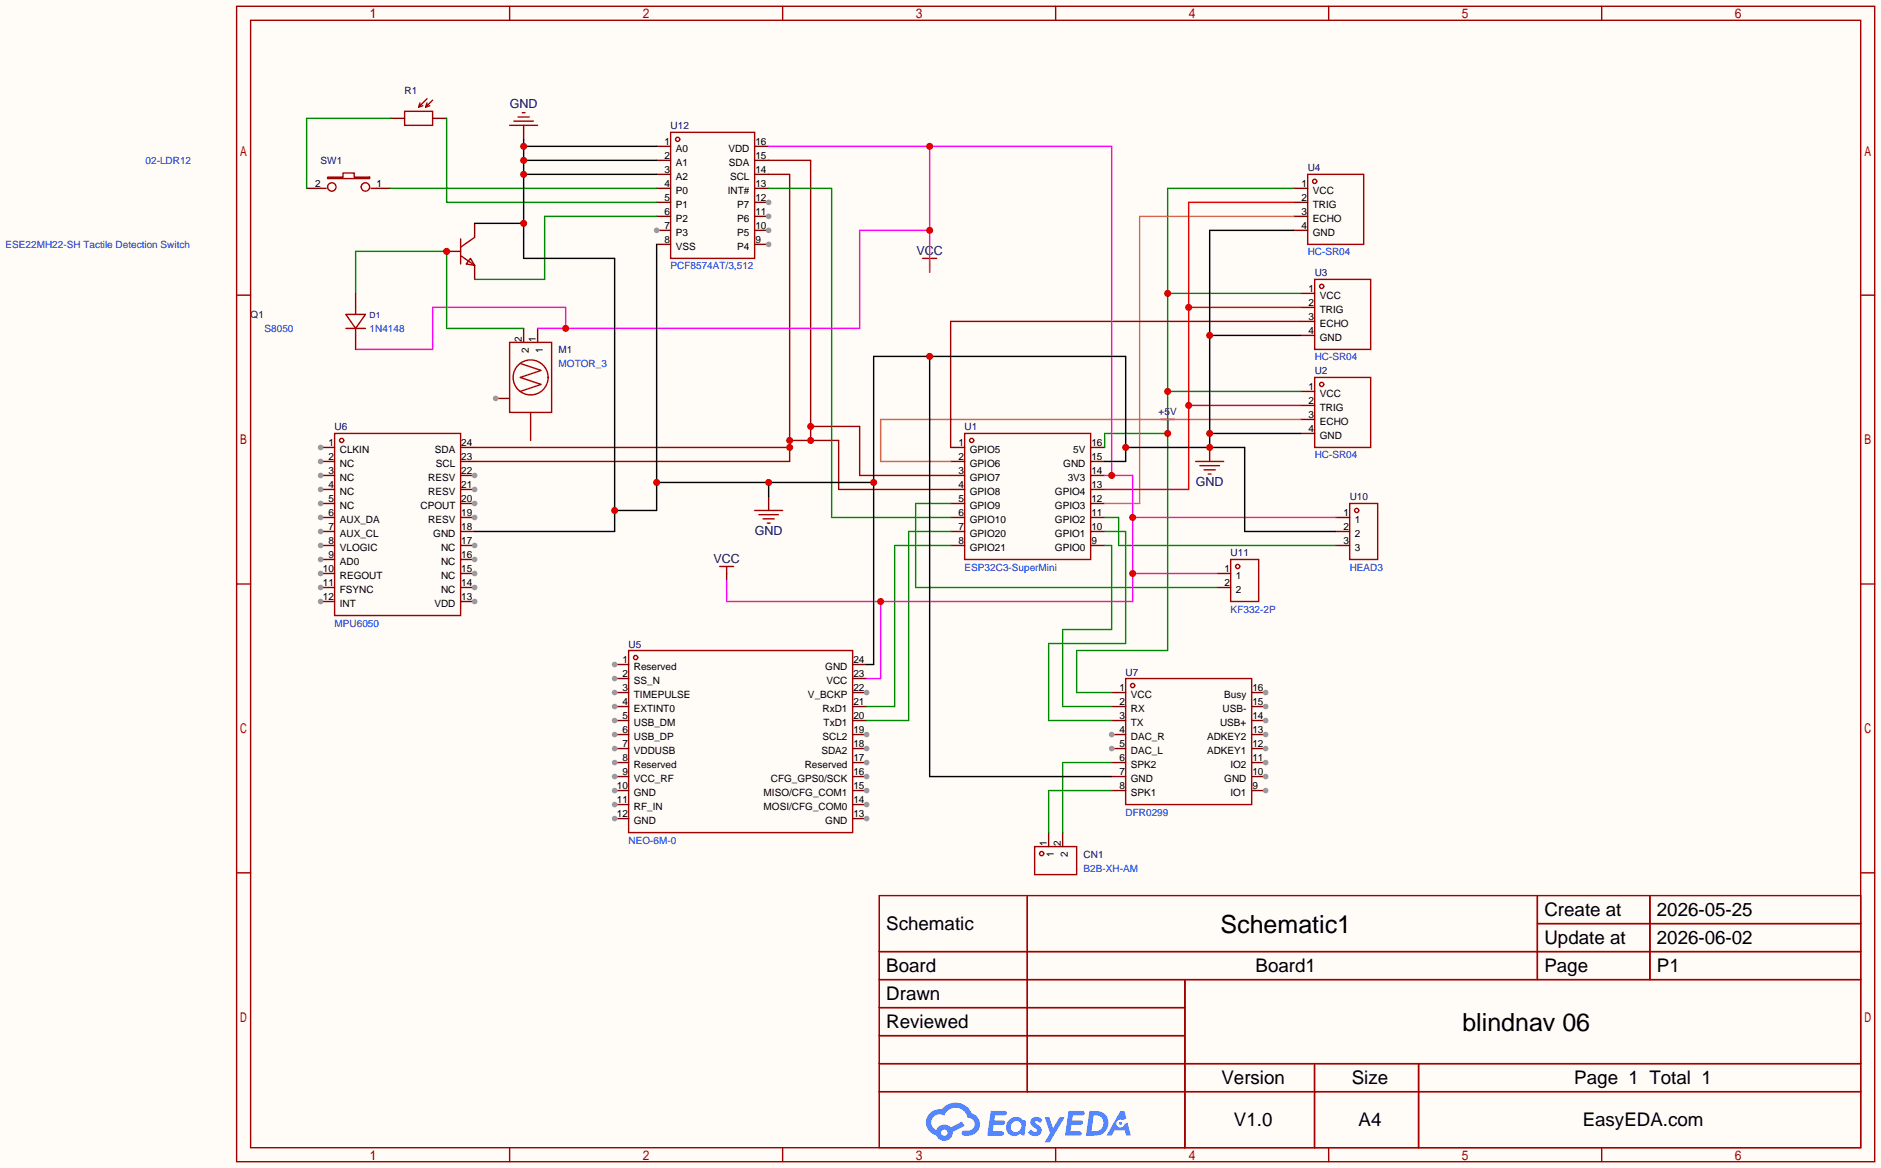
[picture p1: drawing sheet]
<svg xmlns="http://www.w3.org/2000/svg" width="341mm" height="212mm" viewBox="0 0 341 212" stroke-linecap="round" stroke-linejoin="round" font-family="sans-serif">
<path d="M0 0h341.2v211.8h-341.2z" fill="#fffcf7"/>
<g fill="none" stroke="#a10000" stroke-width=".25">
<path d="M42.9 1.1h297.2v209.6h-297.2zM45.5 3.7h292.1v204.5h-292.1zM92.5 1.1v2.6M142 1.1v2.6M191.5 1.1v2.6M241 1.1v2.6M290.6 1.1v2.6M42.9 53.5h2.6M337.6 53.5h2.5M42.9 105.9h2.6M337.6 105.9h2.5M42.9 158.3h2.6"/>
<path d="M337.6 158.3h2.5M159.5 162.4h178.1v45.8h-178.1zM159.5 172.6h178.1M159.5 177.7h178.1M186.4 162.4v35.6M215 177.7v30.5M278.9 162.4v15.3M278.9 167.5h58.7M299.3 162.4v15.3M159.5 182.8h55.5M159.5 192.9h178.1M159.5 187.8h55.5"/>
<path d="M159.5 198h178.1M238.5 192.9v15.3M257.4 192.9v15.3M92.5 208.2v2.5M142 208.2v2.5M191.5 208.2v2.5M241 208.2v2.5M290.6 208.2v2.5"/>
</g>
<g fill="#5487ff">
<path d="M187.3 202.8a1.3 1.3 0 0 1 1.8 .3l-.4 .6a.54 .54 0 0 0-.9-.2l.1 .2a1.58 1.58 0 0 1 1.1 1.6 1.43 1.43 0 0 1-2.5 .1l.5-.6a.64 .64 0 0 0 .5 .5 .64 .64 0 0 0 .7-.3l-.2-.2a1.6 1.6 0 0 1-1-1.6z"/>
<path d="M189.5 202.7h.9l.6 1.9 1.2-1.9h.9l-2.7 4.5h-.9l1-1.7z"/>
<path d="M179.8 201.5h1.6a1.31 1.31 0 0 1 1.2 .2 .4 .4 0 0 1-.3 .6h-1.8l-.1 .9h1.6a.4 .4 0 0 1 .4 .4 .4 .4 0 0 1-.4 .4h-1.7l-.2 1.2h.8a1.23 1.23 0 0 1 1.2 .2 .39 .39 0 0 1-.4 .6h-2.6z"/>
<path d="M193.9 201.5h1.6a1.32 1.32 0 0 1 1.2 .2 .39 .39 0 0 1-.3 .6h-1.8l-.1 .9h1.6a.4 .4 0 0 1 .4 .4 .4 .4 0 0 1-.4 .4h-1.7l-.2 1.2h.8a1.23 1.23 0 0 1 1.2 .2 .39 .39 0 0 1-.3 .6h-2.7z"/>
<path d="M203.3 201.5h.7l.3 1.3-.6 .4a.75 .75 0 0 0-1.1 .3 .75 .75 0 0 0 .5 1 .75 .75 0 0 0 .9-.6l.5-.3 .7 2.4h-.9l-.2-1h-1.9l-.5 1h-1z"/>
<path d="M197.6 201.5l-.6 4.5h1.5a2.27 2.27 0 0 0 2.6-2.3 2.27 2.27 0 0 0-2.7-2.2zM198.4 202.3a1.5 1.5 0 0 1 1.8 1.5 1.5 1.5 0 0 1-1.9 1.4h-.3z"/>
<path d="M183.1 203.1a1.62 1.62 0 0 0-.4 2.1 1.62 1.62 0 0 0 2 .7l.4-.3 .3 .3 .4 .1 .4-2.5-.2-.3h-.5a1.58 1.58 0 0 0-2.4-.1zM183.7 203.6a.99 .99 0 0 1 1.6 .3 .99 .99 0 0 1-.9 1.4 .94 .94 0 0 1-1-.5 .94 .94 0 0 1 .3-1.2z"/>
<path d="M168.7 201.9a2.37 2.37 0 0 0 1.2 4 1.54 1.54 0 0 0 1.7 1 1.54 1.54 0 0 0 1.2-1.6l2.2-1.1-.5-.8-2 1.1a1.57 1.57 0 0 0-2.6 .4 1.5 1.5 0 0 1-.8-2.1 1.5 1.5 0 0 1 2.2-.5 2.23 2.23 0 0 1 2.3-1.4 2.23 2.23 0 0 1 2 1.8 1.16 1.16 0 0 1 1.2 1.1 1.16 1.16 0 0 1-1.1 1.3h-.7a.47 .47 0 0 0-.5 .3 .47 .47 0 0 0 .4 .6 2.23 2.23 0 0 0 2.3-.7 2.23 2.23 0 0 0 .4-2.3 2.16 2.16 0 0 0-1.3-1.1 3.2 3.2 0 0 0-5.5-.7l-1.1 .1zM170.7 205.4a.6 .6 0 0 1 1.2 0 .6 .6 0 0 1-1.2 0z"/>
<circle cx="203.3" cy="203.8" r=".28"/>
</g>
<g fill="none" stroke="#a10000" stroke-width=".25">
<path d="M237.2 31.6h10.2v12.7h-10.2zM238.5 50.7h10.2v12.7h-10.2zM175 78.6h22.9v22.9h-22.9zM238.5 68.5h10.2v12.7h-10.2zM114 118h40.7v33h-40.7z"/>
<circle cx="238.5" cy="32.9" r=".38"/>
<circle cx="239.8" cy="51.9" r=".38"/>
<circle cx="176.3" cy="79.9" r=".38"/>
<circle cx="239.8" cy="69.7" r=".38"/>
<circle cx="115.3" cy="119.3" r=".38"/>
</g>
<g fill="none" stroke="#870000" stroke-width=".25">
<path d="M234.7 34.2h2.5M234.7 36.7h2.5M234.7 39.2h2.5M234.7 41.8h2.5M236 53.2h2.5M236 55.8h2.5M236 58.3h2.5M236 71h2.5M236 73.5h2.5M236 76.1h2.5M236 78.6h2.5M236 60.8h2.5"/>
<path d="M172.5 81.2h2.5M172.5 83.7h2.5M172.5 86.2h2.5M172.5 88.8h2.5M172.5 91.3h2.5M172.5 93.9h2.5M172.5 96.4h2.5M172.5 98.9h2.5M197.9 81.2h2.5M197.9 83.7h2.5M197.9 86.2h2.5M197.9 88.8h2.5"/>
<path d="M197.9 91.3h2.5M197.9 93.9h2.5M197.9 96.4h2.5M197.9 98.9h2.5M111.5 120.5h2.5"/>
</g>
<circle cx="111.5" cy="120.5" r=".51" fill="#999"/>
<path d="M111.5 123.1h2.5" fill="none" stroke="#870000" stroke-width=".25"/>
<circle cx="111.5" cy="123.1" r=".51" fill="#999"/>
<path d="M111.5 125.6h2.5" fill="none" stroke="#870000" stroke-width=".25"/>
<circle cx="111.5" cy="125.6" r=".51" fill="#999"/>
<path d="M111.5 128.1h2.5" fill="none" stroke="#870000" stroke-width=".25"/>
<circle cx="111.5" cy="128.1" r=".51" fill="#999"/>
<path d="M111.5 130.7h2.5" fill="none" stroke="#870000" stroke-width=".25"/>
<circle cx="111.5" cy="130.7" r=".51" fill="#999"/>
<path d="M111.5 133.2h2.5" fill="none" stroke="#870000" stroke-width=".25"/>
<circle cx="111.5" cy="133.2" r=".51" fill="#999"/>
<path d="M111.5 135.8h2.5" fill="none" stroke="#870000" stroke-width=".25"/>
<circle cx="111.5" cy="135.8" r=".51" fill="#999"/>
<path d="M111.5 138.3h2.5" fill="none" stroke="#870000" stroke-width=".25"/>
<circle cx="111.5" cy="138.3" r=".51" fill="#999"/>
<path d="M111.5 140.8h2.5" fill="none" stroke="#870000" stroke-width=".25"/>
<circle cx="111.5" cy="140.8" r=".51" fill="#999"/>
<path d="M111.5 143.4h2.5" fill="none" stroke="#870000" stroke-width=".25"/>
<circle cx="111.5" cy="143.4" r=".51" fill="#999"/>
<path d="M111.5 145.9h2.5" fill="none" stroke="#870000" stroke-width=".25"/>
<circle cx="111.5" cy="145.9" r=".51" fill="#999"/>
<path d="M111.5 148.5h2.5" fill="none" stroke="#870000" stroke-width=".25"/>
<circle cx="111.5" cy="148.5" r=".51" fill="#999"/>
<path d="M154.7 148.5h2.5" fill="none" stroke="#870000" stroke-width=".25"/>
<circle cx="157.2" cy="148.5" r=".51" fill="#999"/>
<path d="M154.7 145.9h2.5" fill="none" stroke="#870000" stroke-width=".25"/>
<circle cx="157.2" cy="145.9" r=".51" fill="#999"/>
<path d="M154.7 143.4h2.5" fill="none" stroke="#870000" stroke-width=".25"/>
<circle cx="157.2" cy="143.4" r=".51" fill="#999"/>
<path d="M154.7 140.8h2.5" fill="none" stroke="#870000" stroke-width=".25"/>
<circle cx="157.2" cy="140.8" r=".51" fill="#999"/>
<path d="M154.7 138.3h2.5" fill="none" stroke="#870000" stroke-width=".25"/>
<circle cx="157.2" cy="138.3" r=".51" fill="#999"/>
<path d="M154.7 135.8h2.5" fill="none" stroke="#870000" stroke-width=".25"/>
<circle cx="157.2" cy="135.8" r=".51" fill="#999"/>
<path d="M154.7 133.2h2.5" fill="none" stroke="#870000" stroke-width=".25"/>
<circle cx="157.2" cy="133.2" r=".51" fill="#999"/>
<path d="M154.7 130.7h2.5M154.7 128.1h2.5M154.7 125.6h2.5" fill="none" stroke="#870000" stroke-width=".25"/>
<circle cx="157.2" cy="125.6" r=".51" fill="#999"/>
<path d="M58.2 81.2h2.5M154.7 123.1h2.5M154.7 120.5h2.5" fill="none" stroke="#870000" stroke-width=".25"/>
<g fill="none" stroke="#a10000" stroke-width=".25">
<path d="M60.7 78.6h22.9v33h-22.9z"/>
<circle cx="62" cy="79.9" r=".38"/>
</g>
<circle cx="58.2" cy="81.2" r=".51" fill="#999"/>
<path d="M58.2 83.7h2.5" fill="none" stroke="#870000" stroke-width=".25"/>
<circle cx="58.2" cy="83.7" r=".51" fill="#999"/>
<path d="M58.2 86.2h2.5" fill="none" stroke="#870000" stroke-width=".25"/>
<circle cx="58.2" cy="86.2" r=".51" fill="#999"/>
<path d="M58.2 88.8h2.5" fill="none" stroke="#870000" stroke-width=".25"/>
<circle cx="58.2" cy="88.8" r=".51" fill="#999"/>
<path d="M58.2 91.3h2.5" fill="none" stroke="#870000" stroke-width=".25"/>
<circle cx="58.2" cy="91.3" r=".51" fill="#999"/>
<path d="M58.2 93.9h2.5" fill="none" stroke="#870000" stroke-width=".25"/>
<circle cx="58.2" cy="93.9" r=".51" fill="#999"/>
<path d="M58.2 96.4h2.5" fill="none" stroke="#870000" stroke-width=".25"/>
<circle cx="58.2" cy="96.4" r=".51" fill="#999"/>
<path d="M58.2 98.9h2.5" fill="none" stroke="#870000" stroke-width=".25"/>
<circle cx="58.2" cy="98.9" r=".51" fill="#999"/>
<path d="M58.2 101.5h2.5" fill="none" stroke="#870000" stroke-width=".25"/>
<circle cx="58.2" cy="101.5" r=".51" fill="#999"/>
<path d="M58.2 104h2.5" fill="none" stroke="#870000" stroke-width=".25"/>
<circle cx="58.2" cy="104" r=".51" fill="#999"/>
<path d="M58.2 106.6h2.5" fill="none" stroke="#870000" stroke-width=".25"/>
<circle cx="58.2" cy="106.6" r=".51" fill="#999"/>
<path d="M58.2 109.1h2.5" fill="none" stroke="#870000" stroke-width=".25"/>
<circle cx="58.2" cy="109.1" r=".51" fill="#999"/>
<path d="M83.6 109.1h2.5" fill="none" stroke="#870000" stroke-width=".25"/>
<circle cx="86.1" cy="109.1" r=".51" fill="#999"/>
<path d="M83.6 106.6h2.5" fill="none" stroke="#870000" stroke-width=".25"/>
<circle cx="86.1" cy="106.6" r=".51" fill="#999"/>
<path d="M83.6 104h2.5" fill="none" stroke="#870000" stroke-width=".25"/>
<circle cx="86.1" cy="104" r=".51" fill="#999"/>
<path d="M83.6 101.5h2.5" fill="none" stroke="#870000" stroke-width=".25"/>
<circle cx="86.1" cy="101.5" r=".51" fill="#999"/>
<path d="M83.6 98.9h2.5" fill="none" stroke="#870000" stroke-width=".25"/>
<circle cx="86.1" cy="98.9" r=".51" fill="#999"/>
<path d="M83.6 96.4h2.5M83.6 93.9h2.5" fill="none" stroke="#870000" stroke-width=".25"/>
<circle cx="86.1" cy="93.9" r=".51" fill="#999"/>
<path d="M83.6 91.3h2.5" fill="none" stroke="#870000" stroke-width=".25"/>
<circle cx="86.1" cy="91.3" r=".51" fill="#999"/>
<path d="M83.6 88.8h2.5" fill="none" stroke="#870000" stroke-width=".25"/>
<circle cx="86.1" cy="88.8" r=".51" fill="#999"/>
<path d="M83.6 86.2h2.5" fill="none" stroke="#870000" stroke-width=".25"/>
<circle cx="86.1" cy="86.2" r=".51" fill="#999"/>
<path d="M83.6 83.7h2.5M83.6 81.2h2.5M227.1 125.6h2.5" fill="none" stroke="#870000" stroke-width=".25"/>
<circle cx="229.6" cy="125.6" r=".51" fill="#999"/>
<path d="M227.1 128.1h2.5" fill="none" stroke="#870000" stroke-width=".25"/>
<circle cx="229.6" cy="128.1" r=".51" fill="#999"/>
<path d="M227.1 130.7h2.5" fill="none" stroke="#870000" stroke-width=".25"/>
<circle cx="229.6" cy="130.7" r=".51" fill="#999"/>
<path d="M227.1 133.2h2.5" fill="none" stroke="#870000" stroke-width=".25"/>
<circle cx="229.6" cy="133.2" r=".51" fill="#999"/>
<path d="M227.1 135.8h2.5" fill="none" stroke="#870000" stroke-width=".25"/>
<circle cx="229.6" cy="135.8" r=".51" fill="#999"/>
<path d="M227.1 138.3h2.5" fill="none" stroke="#870000" stroke-width=".25"/>
<circle cx="229.6" cy="138.3" r=".51" fill="#999"/>
<path d="M227.1 140.8h2.5" fill="none" stroke="#870000" stroke-width=".25"/>
<circle cx="229.6" cy="140.8" r=".51" fill="#999"/>
<path d="M227.1 143.4h2.5" fill="none" stroke="#870000" stroke-width=".25"/>
<circle cx="229.6" cy="143.4" r=".51" fill="#999"/>
<path d="M201.7 138.3h2.5M201.7 135.8h2.5M201.7 143.4h2.5M201.7 140.8h2.5" fill="none" stroke="#870000" stroke-width=".25"/>
<circle cx="201.7" cy="135.8" r=".51" fill="#999"/>
<path d="M201.7 133.2h2.5" fill="none" stroke="#870000" stroke-width=".25"/>
<circle cx="201.7" cy="133.2" r=".51" fill="#999"/>
<path d="M89.9 72.3h2.6M201.7 130.7h2.5M201.7 128.1h2.5M201.7 125.6h2.5" fill="none" stroke="#870000" stroke-width=".25"/>
<g fill="none" stroke="#a10000" stroke-width=".25">
<path d="M204.2 123.1h22.9v22.8h-22.9z"/>
<circle cx="205.5" cy="124.3" r=".38"/>
</g>
<circle cx="89.9" cy="72.3" r=".51" fill="#999"/>
<path d="M55.6 34.2h2.6M68.3 34.2h2.6M95 59.6v2.5M97.5 59.6v2.5M211.8 77.3v1.3M190.2 151v2.5M192.8 151v2.5" fill="none" stroke="#870000" stroke-width=".25"/>
<g fill="none" stroke="#a10000" stroke-width=".25">
<path d="M58.2 34.2h1M59.4 32.1h2.8v-.7h2.1v.7h2.8v.3h-7.7zM67.3 34.2h1M92.5 62.1h7.6v12.7h-7.6zM94.4 65.9l3.8 1.3-3.8 1.3 3.8 1.2-3.8 1.3M96.3 74.8v5.1M210.6 76.1h2.5M211.8 76.1v1.2M187.7 153.5h7.6v5.1h-7.6z"/>
<circle cx="60.2" cy="33.9" r=".76"/>
<circle cx="66.3" cy="33.9" r=".76"/>
<circle cx="96.3" cy="68.5" r="3.2"/>
<circle cx="189" cy="154.8" r=".38"/>
</g>
<path d="M234.7 34.2h-22.9v83.8h-16.5v7.6h6.4M211.8 53.2h24.2M211.8 71h24.2M211.8 78.6h-11.4v2.6" fill="none" stroke="#008700" stroke-width=".25"/>
<g fill="#c00">
<circle cx="211.8" cy="53.2" r=".63"/>
<circle cx="211.8" cy="71" r=".63"/>
<circle cx="211.8" cy="78.6" r=".63"/>
</g>
<path d="M139.4 90v2.6M219.5 81.2v2.5M131.8 104v1.3" fill="none" stroke="#870000" stroke-width=".25"/>
<path d="M136.9 92.6h5.1M137.7 93.3h3.5M138.4 94.1h2.1M139.2 94.9h.5M216.9 83.7h5.1M217.7 84.5h3.5M218.4 85.2h2.1M219.2 86h.5M130.6 102.7h2.5M131.8 102.7v1.3" fill="none" stroke="#a10000" stroke-width=".25"/>
<path d="M234.7 39.2h-27.9v52.1h-6.4" fill="none" stroke="#f66" stroke-width=".25"/>
<path d="M139.4 29.1h7.7v50.8M139.4 31.6h3.9v52.1h-57.2M143.3 79.9h8.8v8.9h20.4M147.1 77.3h8.9v8.9h16.5M86.1 81.2h57.2" fill="none" stroke="#900" stroke-width=".25"/>
<g fill="#c00">
<circle cx="147.1" cy="77.3" r=".63"/>
<circle cx="147.1" cy="79.9" r=".63"/>
<circle cx="143.3" cy="79.9" r=".63"/>
<circle cx="143.3" cy="81.2" r=".63"/>
</g>
<path d="M172.5 98.9h-10.2v29.2h-5.1M172.5 96.4h-7.7v34.3h-7.6M172.5 91.3h-6.4v15.3h54.6M200.4 98.9h1.3v15.3h-8.9v13.9h8.9M200.4 93.9h2.5v5h39.4" fill="none" stroke="#008700" stroke-width=".25"/>
<g fill="none" stroke="#a10000" stroke-width=".25">
<path d="M121.7 24h15.2v22.9h-15.2zM244.9 91.3h5v10.2h-5zM223.3 101.5h5v7.6h-5z"/>
<circle cx="122.9" cy="25.3" r=".38"/>
<circle cx="246.1" cy="92.6" r=".38"/>
<circle cx="224.5" cy="102.7" r=".38"/>
</g>
<path d="M119.1 26.5h2.6M119.1 29.1h2.6M119.1 31.6h2.6M119.1 34.2h2.6M119.1 36.7h2.6M119.1 39.2h2.6M119.1 41.8h2.6M242.3 93.9h2.6M242.3 96.4h2.6M242.3 98.9h2.6M220.7 106.6h2.6M220.7 104h2.6" fill="none" stroke="#870000" stroke-width=".25"/>
<circle cx="119.1" cy="41.8" r=".51" fill="#999"/>
<path d="M119.1 44.3h2.6M136.9 44.3h2.5" fill="none" stroke="#870000" stroke-width=".25"/>
<circle cx="139.4" cy="44.3" r=".51" fill="#999"/>
<path d="M136.9 41.8h2.5" fill="none" stroke="#870000" stroke-width=".25"/>
<circle cx="139.4" cy="41.8" r=".51" fill="#999"/>
<path d="M136.9 39.2h2.5" fill="none" stroke="#870000" stroke-width=".25"/>
<circle cx="139.4" cy="39.2" r=".51" fill="#999"/>
<path d="M136.9 36.7h2.5" fill="none" stroke="#870000" stroke-width=".25"/>
<circle cx="139.4" cy="36.7" r=".51" fill="#999"/>
<path d="M136.9 34.2h2.5M136.9 31.6h2.5M136.9 29.1h2.5M136.9 26.5h2.5" fill="none" stroke="#870000" stroke-width=".25"/>
<path d="M200.4 96.4h3.8v20.3h-14v14h11.5" fill="none" stroke="#008700" stroke-width=".25"/>
<path d="M236 76.1h-76.2v7.6h12.7" fill="none" stroke="#c60" stroke-width=".25"/>
<path d="M236 58.3h-63.5v22.9" fill="none" stroke="#900" stroke-width=".25"/>
<path d="M234.7 36.7h-19.1v52.1h-15.2M215.6 55.8h20.4M215.6 73.5h20.4" fill="none" stroke="#f00" stroke-width=".25"/>
<g fill="#c00">
<circle cx="215.6" cy="73.5" r=".63"/>
<circle cx="215.6" cy="55.8" r=".63"/>
</g>
<path d="M70.9 21.5h2.5M78.5 21.5h2.5M95 22.7v2.6M81 45.6h2.6M86.1 40.5v2.6M86.1 48.1v2.6M168.7 48.1v1.3" fill="none" stroke="#870000" stroke-width=".25"/>
<g fill="none" stroke="#a10000" stroke-width=".25">
<path d="M76.2 18.7l-.3 .7M76.7 19.2l-.8 .2M77.5 17.9l-1.6 1.5M77.5 18.7l-.3 .7M78 19.2l-.8 .2M78.5 18.2l-1.3 1.2M73.4 20.2h5.1v2.5h-5.1zM92.5 22.7h5M93.2 22h3.6M94 21.2h2M94.7 20.4h.5M83.6 46.4l2.5 1.7"/>
<path d="M83.6 43.3v4.6M85.3 46.9l.8 1.2-1.5-.2zM86.1 43.1l-2.5 1.7M167.4 46.9h2.5M168.7 46.9v1.2"/>
</g>
<path d="M70.9 34.2h48.2M81 21.5v15.2h38.1M119.1 39.2h-20.3v11.5h-12.7M139.4 34.2h11.5v59.7h21.6" fill="none" stroke="#008700" stroke-width=".25"/>
<path d="M139.4 26.5h62.3v59.7M168.7 26.5v22.9M102.6 59.6v-3.8h-24.1v7.6h-14M168.7 41.8h-12.7v17.8h-58.5M200.4 86.2h5.1v22.9h-73.7v-3.8M205.5 93.9h36.8M159.8 109.1v14h-2.6M205.5 104h15.2" fill="none" stroke="#f0f" stroke-width=".25"/>
<g fill="#c00">
<circle cx="159.8" cy="109.1" r=".63"/>
<circle cx="205.5" cy="104" r=".63"/>
<circle cx="205.5" cy="93.9" r=".63"/>
<circle cx="201.7" cy="86.2" r=".63"/>
<circle cx="168.7" cy="26.5" r=".63"/>
<circle cx="168.7" cy="41.8" r=".63"/>
<circle cx="102.6" cy="59.6" r=".63"/>
</g>
<path d="M201.7 138.3h-8.9v12.7M201.7 143.4h-11.5v7.6" fill="none" stroke="#008700" stroke-width=".25"/>
<g fill="none" stroke="#000" stroke-width=".25">
<path d="M95 25.3v21.6h16.5v49.5h-25.4M95 31.6h24.1M95 29.1h24.1M95 26.5h24.1M86.1 40.5h8.9M119.1 44.3v48.3h-7.6M234.7 41.8h-15.2v39.4M168.7 64.6v76.2h33M219.5 60.8h16.5M219.5 78.6h16.5M119.1 87.5h39.4M139.4 87.5v2.5"/>
<path d="M200.4 83.7h3.8v-19.1h-45.7v55.9h-1.3M204.2 81.2h21.6v15.2h16.5"/>
</g>
<g fill="#c00">
<circle cx="219.5" cy="60.8" r=".63"/>
<circle cx="219.5" cy="78.6" r=".63"/>
<circle cx="219.5" cy="81.2" r=".63"/>
<circle cx="204.2" cy="81.2" r=".63"/>
<circle cx="168.7" cy="64.6" r=".63"/>
<circle cx="158.5" cy="87.5" r=".63"/>
<circle cx="139.4" cy="87.5" r=".63"/>
<circle cx="119.1" cy="87.5" r=".63"/>
<circle cx="111.5" cy="92.6" r=".63"/>
<circle cx="95" cy="40.5" r=".63"/>
<circle cx="95" cy="31.6" r=".63"/>
<circle cx="95" cy="29.1" r=".63"/>
<circle cx="95" cy="26.5" r=".63"/>
</g>
<path d="M64.5 53.2v-7.6h16.5v14h14" fill="none" stroke="#008700" stroke-width=".25"/>
<circle cx="81" cy="45.6" r=".63" fill="#c00"/>
<path d="M64.5 53.2v2.6M64.5 60.8v2.6" fill="none" stroke="#870000" stroke-width=".25"/>
<path d="M62.7 57h3.6l-1.8 2.6zM62.7 59.6h3.6M64.5 55.8v1.2M64.5 59.6v1.2" fill="none" stroke="#a10000" stroke-width=".25"/>
<path d="M70.9 21.5h-15.3v12.7" fill="none" stroke="#008700" stroke-width=".25"/>
<g font-size="4.5">
<text x="221.4" y="169.2">Schematic1</text>
<text x="265.3" y="187">blindnav 06</text>
</g>
<g font-size="3.4">
<text x="280.2" y="166.1">Create at</text>
<text x="300.6" y="166.1">2026-05-25</text>
<text x="160.8" y="168.7">Schematic</text>
<text x="280.2" y="171.2">Update at</text>
<text x="300.6" y="171.2">2026-06-02</text>
<text x="160.8" y="176.3">Board</text>
<text x="227.8" y="176.3">Board1</text>
<text x="280.2" y="176.3">Page</text>
<text x="300.6" y="176.3">P1</text>
<text x="160.8" y="181.4">Drawn</text>
<text x="160.8" y="186.5">Reviewed</text>
<text x="221.6" y="196.6">Version</text>
<text x="245.2" y="196.6">Size</text>
<text x="285.6" y="196.6">Page 1 Total 1</text>
<text x="223.9" y="204.2">V1.0</text>
<text x="246.5" y="204.2">A4</text>
<text x="287.1" y="204.2">EasyEDA.com</text>
</g>
<g font-size="2.3" fill="#000080">
<text x="92.5" y="19.6">GND</text>
<text x="166.3" y="46.3">VCC</text>
<text x="216.9" y="88.2">GND</text>
<text x="136.9" y="97.1">GND</text>
<text x="129.4" y="102.2">VCC</text>
</g>
<g font-size="1.8" fill="#000080">
<text x="73.4" y="17.1">R1</text>
<text x="121.7" y="23.5">U12</text>
<text x="58.2" y="29.8">SW1</text>
<text x="237.2" y="31.1">U4</text>
<text x="238.5" y="50.1">U3</text>
<text x="45.5" y="57.7">Q1</text>
<text x="101.3" y="64.1">M1</text>
<text x="238.5" y="67.9">U2</text>
<text x="210.2" y="75.3">+5V</text>
<text x="60.7" y="78.1">U6</text>
<text x="175" y="78.1">U1</text>
<text x="244.9" y="90.8">U10</text>
<text x="223.3" y="100.9">U11</text>
<text x="114" y="117.4">U5</text>
<text x="204.2" y="122.5">U7</text>
<text x="196.6" y="155.5">CN1</text>
</g>
<g font-size="1.8" fill="#00f">
<text x="26.4" y="29.8">02-LDR12</text>
<text x="1" y="45">ESE22MH22-SH Tactile Detection Switch</text>
<text x="237.2" y="46.3">HC-SR04</text>
<text x="121.7" y="48.9">PCF8574AT/3,512</text>
<text x="48" y="60.3">S8050</text>
<text x="67.1" y="60.3">1N4148</text>
<text x="238.5" y="65.4">HC-SR04</text>
<text x="101.3" y="66.6">MOTOR_3</text>
<text x="238.5" y="83.1">HC-SR04</text>
<text x="175" y="103.5">ESP32C3-SuperMini</text>
<text x="244.9" y="103.5">HEAD3</text>
<text x="60.7" y="113.6">MPU6050</text>
<text x="223.3" y="111.1">KF332-2P</text>
<text x="204.2" y="147.9">DFR0299</text>
<text x="114" y="153">NEO-6M-0</text>
<text x="196.6" y="158.1">B2B-XH-AM</text>
</g>
<g font-size="1.8">
<text x="120.5" y="26.2">1</text>
<text x="120.5" y="28.8">2</text>
<text x="122.6" y="27.5">A0</text>
<text x="132.1" y="27.5">VDD</text>
<text x="137" y="28.8">15</text>
<text x="137" y="26.2">16</text>
<text x="57.2" y="33.9">2</text>
<text x="68.3" y="33.9">1</text>
<text x="120.5" y="31.3">3</text>
<text x="120.5" y="33.9">4</text>
<text x="122.6" y="30">A1</text>
<text x="122.6" y="32.6">A2</text>
<text x="122.6" y="35.1">P0</text>
<text x="132" y="35.1">INT#</text>
<text x="132.2" y="30">SDA</text>
<text x="132.4" y="32.6">SCL</text>
<text x="137" y="33.9">13</text>
<text x="137" y="31.3">14</text>
<text x="236.1" y="33.9">1</text>
<text x="238.2" y="35.1">VCC</text>
<text x="120.5" y="36.4">5</text>
<text x="120.5" y="38.9">6</text>
<text x="120.5" y="41.5">7</text>
<text x="122.6" y="37.7">P1</text>
<text x="122.6" y="40.2">P2</text>
<text x="133.7" y="40.2">P6</text>
<text x="133.7" y="37.7">P7</text>
<text x="137" y="41.5">10</text>
<text x="137" y="38.9">11</text>
<text x="137" y="36.4">12</text>
<text x="236.1" y="36.4">2</text>
<text x="236.1" y="38.9">3</text>
<text x="236.1" y="41.5">4</text>
<text x="238.2" y="37.7">TRIG</text>
<text x="238.2" y="40.2">ECHO</text>
<text x="120.5" y="44">8</text>
<text x="122.6" y="42.7">P3</text>
<text x="122.6" y="45.3">VSS</text>
<text x="133.7" y="45.3">P4</text>
<text x="133.7" y="42.7">P5</text>
<text x="137" y="44">9</text>
<text x="238.2" y="42.7">GND</text>
<text x="237.4" y="52.9">1</text>
<text x="237.4" y="55.4">2</text>
<text x="237.4" y="58">3</text>
<text x="239.4" y="54.2">VCC</text>
<text x="239.4" y="56.7">TRIG</text>
<text x="239.4" y="59.3">ECHO</text>
<text x="94.7" y="62" transform="rotate(-90 94.7 62)">2</text>
<text x="96" y="64.1" transform="rotate(-90 96 64.1)">2</text>
<text x="97.2" y="62" transform="rotate(-90 97.2 62)">1</text>
<text x="98.5" y="64.1" transform="rotate(-90 98.5 64.1)">1</text>
<text x="237.4" y="60.5">4</text>
<text x="239.4" y="61.8">GND</text>
<text x="237.4" y="70.7">1</text>
<text x="239.4" y="72">VCC</text>
<text x="237.4" y="73.2">2</text>
<text x="237.4" y="75.8">3</text>
<text x="239.4" y="74.5">TRIG</text>
<text x="239.4" y="77">ECHO</text>
<text x="59.6" y="80.8">1</text>
<text x="59.6" y="83.4">2</text>
<text x="61.6" y="82.1">CLKIN</text>
<text x="78.9" y="82.1">SDA</text>
<text x="83.7" y="83.4">23</text>
<text x="83.7" y="80.8">24</text>
<text x="173.9" y="80.8">1</text>
<text x="173.9" y="83.4">2</text>
<text x="175.9" y="82.1">GPIO5</text>
<text x="194.7" y="82.1">5V</text>
<text x="198" y="83.4">15</text>
<text x="198" y="80.8">16</text>
<text x="237.4" y="78.3">4</text>
<text x="239.4" y="79.6">GND</text>
<text x="59.6" y="85.9">3</text>
<text x="59.6" y="88.5">4</text>
<text x="61.6" y="84.7">NC</text>
<text x="61.6" y="87.2">NC</text>
<text x="61.6" y="89.7">NC</text>
<text x="77.7" y="89.7">RESV</text>
<text x="77.7" y="87.2">RESV</text>
<text x="79.1" y="84.7">SCL</text>
<text x="83.7" y="88.5">21</text>
<text x="83.7" y="85.9">22</text>
<text x="173.9" y="85.9">3</text>
<text x="173.9" y="88.5">4</text>
<text x="175.9" y="84.7">GPIO6</text>
<text x="175.9" y="87.2">GPIO7</text>
<text x="175.9" y="89.7">GPIO8</text>
<text x="191.4" y="89.7">GPIO4</text>
<text x="192.9" y="84.7">GND</text>
<text x="193.7" y="87.2">3V3</text>
<text x="198" y="88.5">13</text>
<text x="198" y="85.9">14</text>
<text x="59.6" y="91">5</text>
<text x="59.6" y="93.5">6</text>
<text x="61.6" y="92.3">NC</text>
<text x="61.6" y="94.8">AUX_DA</text>
<text x="76.3" y="92.3">CPOUT</text>
<text x="77.7" y="94.8">RESV</text>
<text x="83.7" y="93.5">19</text>
<text x="83.7" y="91">20</text>
<text x="173.9" y="91">5</text>
<text x="173.9" y="93.5">6</text>
<text x="175.9" y="92.3">GPIO9</text>
<text x="175.9" y="94.8">GPIO10</text>
<text x="191.4" y="94.8">GPIO2</text>
<text x="191.4" y="92.3">GPIO3</text>
<text x="198" y="93.5">11</text>
<text x="198" y="91">12</text>
<text x="243.7" y="93.5">1</text>
<text x="245.8" y="94.8">1</text>
<text x="59.6" y="96.1">7</text>
<text x="59.6" y="98.6">8</text>
<text x="59.6" y="101.2">9</text>
<text x="61.6" y="97.4">AUX_CL</text>
<text x="61.6" y="99.9">VLOGIC</text>
<text x="78.6" y="97.4">GND</text>
<text x="80" y="99.9">NC</text>
<text x="83.7" y="101.2">16</text>
<text x="83.7" y="98.6">17</text>
<text x="83.7" y="96.1">18</text>
<text x="173.9" y="96.1">7</text>
<text x="173.9" y="98.6">8</text>
<text x="175.9" y="97.4">GPIO20</text>
<text x="175.9" y="99.9">GPIO21</text>
<text x="191.4" y="99.9">GPIO0</text>
<text x="191.4" y="97.4">GPIO1</text>
<text x="198" y="98.6">9</text>
<text x="198" y="96.1">10</text>
<text x="243.7" y="96.1">2</text>
<text x="243.7" y="98.6">3</text>
<text x="245.8" y="97.4">2</text>
<text x="245.8" y="99.9">3</text>
<text x="58.6" y="103.7">10</text>
<text x="58.6" y="106.2">11</text>
<text x="61.6" y="102.4">AD0</text>
<text x="61.6" y="105">REGOUT</text>
<text x="61.6" y="107.5">FSYNC</text>
<text x="80" y="107.5">NC</text>
<text x="80" y="105">NC</text>
<text x="80" y="102.4">NC</text>
<text x="83.7" y="106.2">14</text>
<text x="83.7" y="103.7">15</text>
<text x="222.1" y="106.2">2</text>
<text x="222.1" y="103.7">1</text>
<text x="224.2" y="107.5">2</text>
<text x="224.2" y="105">1</text>
<text x="58.6" y="108.8">12</text>
<text x="61.6" y="110.1">INT</text>
<text x="78.8" y="110.1">VDD</text>
<text x="83.7" y="108.8">13</text>
<text x="112.9" y="120.2">1</text>
<text x="112.9" y="122.8">2</text>
<text x="112.9" y="125.3">3</text>
<text x="115" y="121.5">Reserved</text>
<text x="115" y="124">SS_N</text>
<text x="149.7" y="121.5">GND</text>
<text x="149.9" y="124">VCC</text>
<text x="154.8" y="125.3">22</text>
<text x="154.8" y="122.8">23</text>
<text x="154.8" y="120.2">24</text>
<text x="203.1" y="125.3">1</text>
<text x="227.2" y="125.3">16</text>
<text x="112.9" y="127.8">4</text>
<text x="112.9" y="130.4">5</text>
<text x="115" y="126.6">TIMEPULSE</text>
<text x="115" y="129.1">EXTINT0</text>
<text x="115" y="131.6">USB_DM</text>
<text x="146.6" y="126.6">V_BCKP</text>
<text x="149.2" y="129.1">RxD1</text>
<text x="149.4" y="131.6">TxD1</text>
<text x="154.8" y="130.4">20</text>
<text x="154.8" y="127.8">21</text>
<text x="203.1" y="130.4">3</text>
<text x="203.1" y="127.8">2</text>
<text x="205.2" y="131.6">TX</text>
<text x="205.2" y="129.1">RX</text>
<text x="205.2" y="126.6">VCC</text>
<text x="221.3" y="131.6">USB+</text>
<text x="221.8" y="129.1">USB-</text>
<text x="222.1" y="126.6">Busy</text>
<text x="227.2" y="127.8">15</text>
<text x="227.2" y="130.4">14</text>
<text x="112.9" y="132.9">6</text>
<text x="112.9" y="135.5">7</text>
<text x="112.9" y="138">8</text>
<text x="115" y="134.2">USB_DP</text>
<text x="115" y="136.7">VDDUSB</text>
<text x="149" y="136.7">SDA2</text>
<text x="149.2" y="134.2">SCL2</text>
<text x="154.8" y="138">17</text>
<text x="154.8" y="135.5">18</text>
<text x="154.8" y="132.9">19</text>
<text x="203.1" y="138">6</text>
<text x="203.1" y="135.5">5</text>
<text x="203.1" y="132.9">4</text>
<text x="205.2" y="136.7">DAC_L</text>
<text x="205.2" y="134.2">DAC_R</text>
<text x="219" y="134.2">ADKEY2</text>
<text x="219" y="136.7">ADKEY1</text>
<text x="227.2" y="132.9">13</text>
<text x="227.2" y="135.5">12</text>
<text x="227.2" y="138">11</text>
<text x="111.9" y="143.1">10</text>
<text x="112.9" y="140.5">9</text>
<text x="115" y="139.3">Reserved</text>
<text x="115" y="141.8">VCC_RF</text>
<text x="139.8" y="141.8">CFG_GPS0/SCK</text>
<text x="146" y="139.3">Reserved</text>
<text x="154.8" y="143.1">15</text>
<text x="154.8" y="140.5">16</text>
<text x="203.1" y="143.1">8</text>
<text x="203.1" y="140.5">7</text>
<text x="205.2" y="141.8">GND</text>
<text x="205.2" y="139.3">SPK2</text>
<text x="222.1" y="141.8">GND</text>
<text x="223.2" y="139.3">IO2</text>
<text x="227.2" y="140.5">10</text>
<text x="227.2" y="143.1">9</text>
<text x="111.9" y="145.6">11</text>
<text x="111.9" y="148.2">12</text>
<text x="115" y="144.3">GND</text>
<text x="115" y="146.9">RF_IN</text>
<text x="115" y="149.4">GND</text>
<text x="138.5" y="146.9">MOSI/CFG_COM0</text>
<text x="138.5" y="144.3">MISO/CFG_COM1</text>
<text x="149.7" y="149.4">GND</text>
<text x="154.8" y="148.2">13</text>
<text x="154.8" y="145.6">14</text>
<text x="205.2" y="144.3">SPK1</text>
<text x="223.2" y="144.3">IO1</text>
<text x="189.9" y="153.4" transform="rotate(-90 189.9 153.4)">1</text>
<text x="191.2" y="155.5" transform="rotate(-90 191.2 155.5)">1</text>
<text x="192.5" y="153.4" transform="rotate(-90 192.5 153.4)">2</text>
<text x="193.7" y="155.5" transform="rotate(-90 193.7 155.5)">2</text>
</g>
<text font-size="1.5" fill="#000080" x="67.1" y="57.7">D1</text>
</svg>
